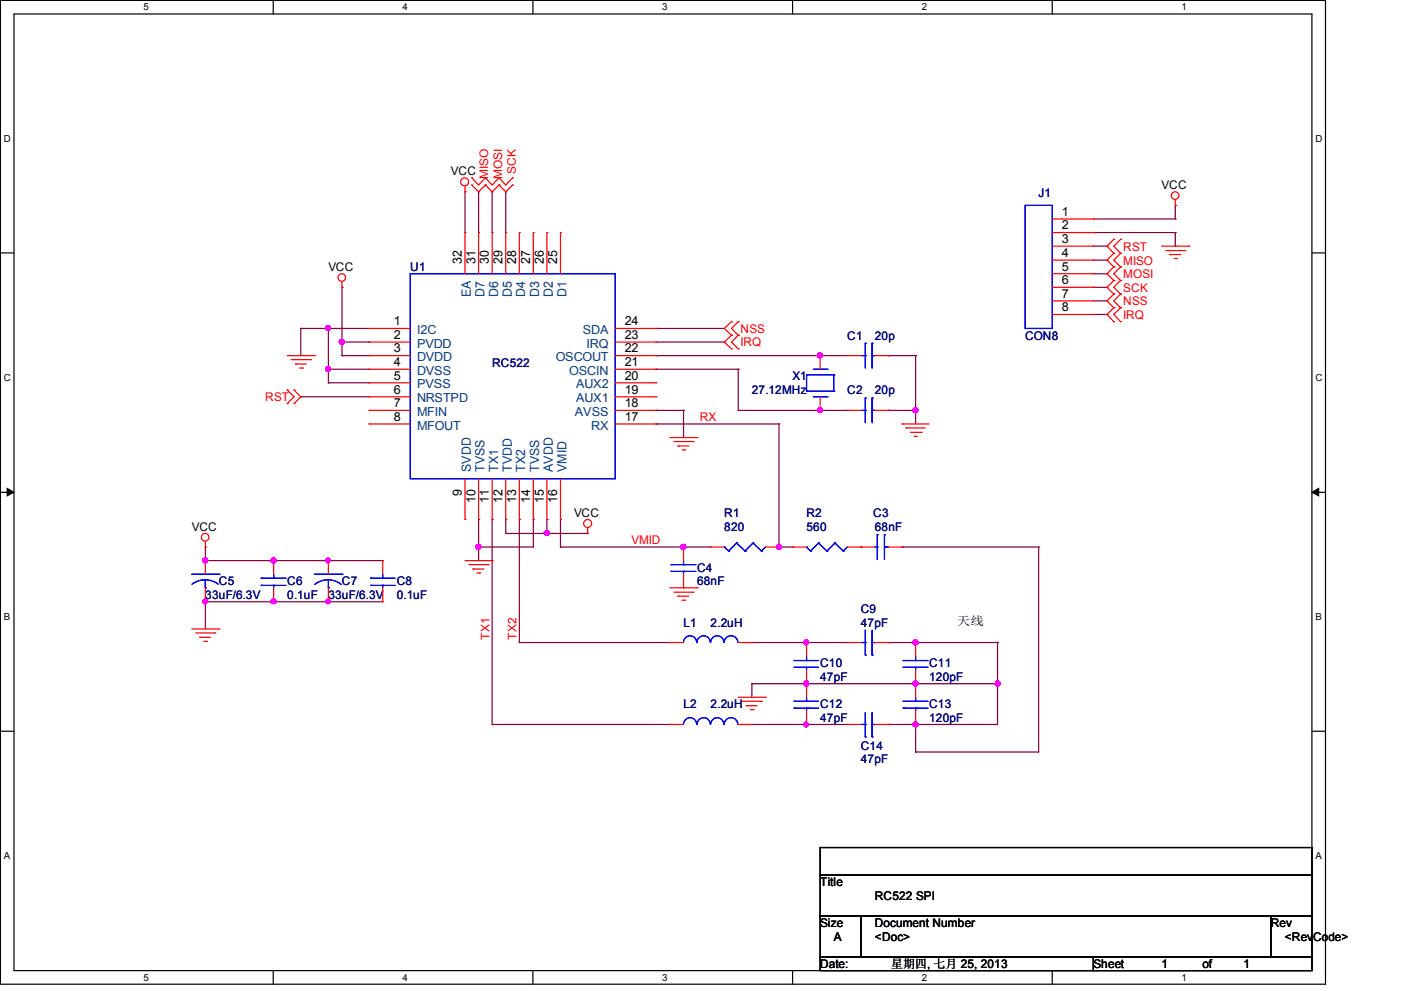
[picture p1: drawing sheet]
<svg xmlns="http://www.w3.org/2000/svg" width="297mm" height="210mm" viewBox="0 0 297 210" stroke-linecap="round" stroke-linejoin="round" font-family="sans-serif">
<path d="M.1 .1h280.8v208.4h-280.8zM3 3h275v202.7h-275z" fill="none" stroke="#000" stroke-width=".25"/>
<g fill="#fff">
<path d="M30.4 .4h1.1v2.3h-1.1z"/>
<path d="M30.4 206h1.1v2.3h-1.1z"/>
</g>
<path d="M57.9 .1v2.9M57.9 205.7v2.8" fill="none" stroke="#000" stroke-width=".25"/>
<g fill="#fff">
<path d="M85.3 .4h1.1v2.3h-1.1z"/>
<path d="M85.3 206h1.1v2.3h-1.1z"/>
</g>
<path d="M112.9 .1v2.9M112.9 205.7v2.8" fill="none" stroke="#000" stroke-width=".25"/>
<g fill="#fff">
<path d="M140.4 .4h1.1v2.3h-1.1z"/>
<path d="M140.4 206h1.1v2.3h-1.1z"/>
</g>
<path d="M168 .1v2.9M168 205.7v2.8" fill="none" stroke="#000" stroke-width=".25"/>
<g fill="#fff">
<path d="M195.4 .4h1.1v2.3h-1.1z"/>
<path d="M195.4 206h1.1v2.3h-1.1z"/>
</g>
<path d="M223 .1v2.9M223 205.7v2.8" fill="none" stroke="#000" stroke-width=".25"/>
<g fill="#fff">
<path d="M250.4 .4h1.1v2.3h-1.1z"/>
<path d="M250.4 206h1.1v2.3h-1.1z"/>
<path d="M.8 28.3h1.5v2.3h-1.5z"/>
<path d="M278.8 28.3h1.4v2.3h-1.4z"/>
<path d="M.8 78.9h1.5v2.3h-1.5z"/>
<path d="M278.8 78.9h1.4v2.3h-1.4z"/>
</g>
<path d="M.1 53.6h2.9M278 53.6h2.9" fill="none" stroke="#000" stroke-width=".25"/>
<g fill="#fff">
<path d="M.8 129.6h1.4v2.3h-1.4z"/>
<path d="M278.8 129.6h1.4v2.3h-1.4z"/>
</g>
<path d="M.1 104.3h2.9M278 104.3h2.9" fill="none" stroke="#000" stroke-width=".25"/>
<path d="M1.5 103.5l1.5 .8-1.5 .8zM278 104.3l1.5-.8v1.6z" fill="#000" stroke="#000" stroke-width=".21"/>
<g fill="#fff">
<path d="M.8 180.3h1.3v2.2h-1.3z"/>
<path d="M278.8 180.3h1.3v2.2h-1.3z"/>
</g>
<path d="M.1 154.9h2.9M278 154.9h2.9M173.8 179.6h104.2v5.8h-104.2zM173.8 185.4h104.2v8.7h-104.2zM173.8 194.1h8.7v8.7h-8.7zM182.5 194.1h86.8v8.7h-86.8zM269.3 194.1h8.7v8.7h-8.7zM173.8 202.8h57.9v2.9h-57.9zM231.7 202.8h46.3v2.9h-46.3z" fill="none" stroke="#000" stroke-width=".25"/>
<g fill="none" stroke="#800040" stroke-width=".25">
<path d="M98.6 40.6h.1M98.6 40.6v8.7M101.4 40.6h.1M101.4 40.6v8.7M104.3 40.6h.1M104.3 40.6v8.7M107.2 40.6h.1M107.2 40.6v8.7M231.7 46.4h17.4M231.7 49.3h17.4M231.7 52.2h2.9M231.7 55.1h2.9"/>
<path d="M231.7 58h2.9M234.6 52.2h.1M234.6 55.1h.1M234.6 58h.1M249.1 46.4h.1M249.1 49.3h.1M249.1 43.5h.1M249.1 52.2h.1M249.1 43.5v2.9M249.1 49.3v2.9M63.8 69.6h.1M63.8 69.6h14.4"/>
<path d="M63.8 69.6v5.8M69.6 69.6h.1M69.6 78.2h.1M69.6 78.2h8.6M69.6 69.6v11.5M72.5 75.4h.1M72.5 72.5h.1M72.5 60.9h.1M72.5 75.4h5.7M72.5 60.9v14.5M72.5 72.5h5.7M139 78.2h.1"/>
<path d="M139 69.6h.1M139 75.4h.1M139 75.4h40.6M139 78.2h17.5M139 69.6h14.5M139 72.5h14.5M153.5 72.5h.1M156.5 78.2h.1M156.5 78.2v8.8M173.8 75.4h.1M188.3 75.4h.1M188.3 75.4h5.8"/>
<path d="M194.1 75.4h.1M194.1 75.4v14.4M231.7 60.9h2.9M231.7 63.8h2.9M231.7 66.6h2.9M234.6 60.9h.1M234.6 63.8h.1M234.6 66.6h.1M63.8 84.1h.1M63.8 84.1h14.4M69.6 81.1h.1M69.6 81.1h8.6"/>
<path d="M139 89.8h.1M139 87h.1M139 87h5.9M139 89.8h26.1M144.9 87h.1M144.9 87v5.7M156.5 87h.1M156.5 87h23.1M165.1 89.8h.1M165.1 89.8v26.1M173.8 87h.1M188.3 87h.1"/>
<path d="M188.3 87h5.8M194.1 87h.1M43.5 118.8h.1M43.5 115.9h.1M43.5 115.9v2.9M43.5 118.8h37.6M58 118.8h.1M69.6 118.8h.1M101.4 110.1h.1M101.4 115.9h.1M101.4 110.1v8.7M104.3 110.1h.1"/>
<path d="M104.3 110.1v43.4M107.2 110.1h.1M107.2 113h.1M107.2 110.1v2.9M107.2 113h17.3M110.1 110.1h.1M110.1 110.1v26M113 110.1h.1M113 110.1v5.8h-11.6M115.9 113h.1M115.9 110.1h.1M115.9 110.1v2.9"/>
<path d="M118.8 115.9h.1M118.8 110.1h.1M118.8 115.9h31.8M118.8 110.1v5.8M144.9 115.9h.1M165.1 115.9h.1M165.1 115.9h2.9M191.2 115.9h.1M191.2 115.9h28.9M220.1 115.9h.1M220.1 115.9v43.4h-26M43.5 127.5h.1"/>
<path d="M43.5 127.5v5.8M43.5 127.5h37.6M58 127.5h.1M69.6 127.5h.1M110.1 136.1h.1M110.1 136.1h31.9M159.3 136.1h.1M159.3 136.1h20.3M170.9 136.1h.1M188.3 136.1h.1M188.3 136.1h23.1M194.1 136.1h.1"/>
<path d="M211.4 136.1h.1M211.4 136.1v17.4h-23.1M104.3 153.5h.1M104.3 153.5h37.7M159.3 144.9h.1M159.3 153.5h.1M159.3 153.5h20.3M159.3 144.9v2.8M159.3 144.9h52.1M170.9 153.5h.1M170.9 144.9h.1M188.3 153.5h.1"/>
<path d="M194.1 153.5h.1M194.1 144.9h.1M194.1 159.3h.1M194.1 153.5v5.8M211.4 144.9h.1"/>
</g>
<g fill="#f0f" stroke="#f0f" stroke-width=".25">
<circle cx="173.8" cy="75.3" r=".55"/>
<circle cx="144.8" cy="115.9" r=".55"/>
<circle cx="194" cy="86.9" r=".55"/>
<circle cx="58" cy="127.4" r=".53"/>
<circle cx="43.5" cy="127.4" r=".53"/>
<circle cx="69.5" cy="69.5" r=".51"/>
<circle cx="69.5" cy="78.2" r=".53"/>
<circle cx="72.4" cy="72.4" r=".55"/>
<circle cx="69.5" cy="118.7" r=".53"/>
<circle cx="69.5" cy="127.4" r=".51"/>
<circle cx="101.4" cy="115.9" r=".55"/>
<circle cx="115.9" cy="112.9" r=".53"/>
<circle cx="170.8" cy="144.8" r=".53"/>
<circle cx="170.9" cy="153.5" r=".51"/>
<circle cx="43.5" cy="118.7" r=".55"/>
<circle cx="58" cy="118.7" r=".55"/>
<circle cx="165.1" cy="115.9" r=".55"/>
<circle cx="170.8" cy="136.1" r=".53"/>
<circle cx="194" cy="153.5" r=".53"/>
<circle cx="211.4" cy="144.8" r=".53"/>
<circle cx="194" cy="144.8" r=".55"/>
<circle cx="194" cy="136.1" r=".55"/>
<circle cx="173.8" cy="86.9" r=".55"/>
</g>
<g fill="none" stroke="#f00" stroke-width=".25">
<path d="M98.6 39.5v1.1M100 39.2h.1M100 37.7h.1M100 39.2l1.4 1.4 1.5-1.4M100 37.7l1.4 1.5 1.5-1.5M102.9 39.2h.1M102.9 37.7h.1M102.9 39.2l1.4 1.4 1.4-1.4M102.9 37.7l1.4 1.5 1.4-1.5M105.7 39.2h.1M105.7 37.7h.1M105.7 39.2l1.5 1.4 1.4-1.4"/>
<path d="M105.7 37.7l1.5 1.5 1.4-1.5M108.6 39.2h.1M108.6 37.7h.1M72.5 59.7v1.2M98.6 40.6h.1M98.6 49.3h.1M98.6 49.3v8.7M101.4 49.3h.1M101.4 49.3v8.7M104.3 49.3h.1M104.3 49.3v8.7M107.2 49.3h.1"/>
<path d="M107.2 49.3v8.7M110.1 49.3h.1M110.1 49.3v8.7M113 49.3h.1M113 49.3v8.7M115.9 49.3h.1M115.9 49.3v8.7M118.8 49.3h.1M118.8 49.3v8.7M223 52.2h8.7M223 46.4h8.7M223 49.3h8.7"/>
<path d="M223 55.1h8.7M223 58h8.7M231.7 46.4h.1M231.7 49.3h.1M231.7 52.2h.1M231.7 55.1h.1M231.7 58h.1M236.1 50.7h.1M236.1 53.7h.1M236.1 56.6h.1M236.1 59.4h.1M236.1 50.7l-1.5 1.5 1.5 1.5"/>
<path d="M236.1 53.7l-1.5 1.4 1.5 1.5M236.1 56.6l-1.5 1.4 1.5 1.4M236.1 59.4l-1.5 1.5 1.5 1.4M237.5 53.7h.1M237.5 50.7h.1M237.5 56.6h.1M237.5 59.4h.1M237.5 50.7l-1.4 1.5 1.4 1.5M237.5 53.7l-1.4 1.4 1.4 1.5M237.5 56.6l-1.4 1.4 1.4 1.4M237.5 59.4l-1.4 1.5 1.4 1.4M246.2 52.2h5.8"/>
<path d="M247.1 53.1h4M247.9 53.9h.1M247.9 53.9h2.4M248.8 54.8h.5M249.1 43.5h.1M249.1 42.3v1.2M249.3 54.8h.1M251.1 53.1h.1M252 52.2h.1M60.9 75.4h5.7M61.7 76.2h4.1M62.7 77.1h.1"/>
<path d="M62.7 77.1h2.2M63.5 78h.6M64.1 78h.1M65.8 76.2h.1M66.6 75.4h.1M72.5 60.9h.1M78.2 69.6h.1M78.2 72.5h.1M78.2 75.4h.1M78.2 78.2h.1M78.2 75.4h8.8M78.2 69.6h8.8"/>
<path d="M78.2 72.5h8.8M78.2 78.2h8.8M130.4 75.4h8.6M130.4 69.6h8.6M130.4 72.5h8.6M130.4 78.2h8.6M139 78.2h.1M139 75.4h.1M139 72.5h.1M139 69.6h.1M155 68.2h.1M155 71h.1"/>
<path d="M155 73.9h.1M155 68.2l-1.5 1.4 1.5 1.4M155 71l-1.5 1.5 1.5 1.4M156.5 71h.1M156.5 68.2h.1M156.5 73.9h.1M156.5 68.2l-1.5 1.4 1.5 1.4M156.5 71l-1.5 1.5 1.5 1.4M173.8 75.4h.1M173.8 75.4v2.8M179.6 75.4h.1M179.6 75.4h2.9"/>
<path d="M185.4 75.4h2.9M188.3 75.4h.1M223 60.9h8.7M223 63.8h8.7M223 66.6h8.7M231.7 60.9h.1M231.7 63.8h.1M231.7 66.6h.1M236.1 62.3h.1M236.1 65.2h.1M236.1 68.2h.1M236.1 62.3l-1.5 1.5 1.5 1.4"/>
<path d="M236.1 65.2l-1.5 1.4 1.5 1.6M237.5 62.3h.1M237.5 65.2h.1M237.5 68.2h.1M237.5 62.3l-1.4 1.5 1.4 1.4M237.5 65.2l-1.4 1.4 1.4 1.6M60.9 85.5h.1M60.9 82.6h.1M60.9 82.6l1.4 1.5-1.4 1.4M62.3 82.6h.1M62.3 85.5h.1M62.3 82.6l1.5 1.5-1.5 1.4"/>
<path d="M78.2 81.1h.1M78.2 84.1h.1M78.2 87h.1M78.2 89.8h.1M78.2 89.8h8.8M78.2 87h8.8M78.2 81.1h8.8M78.2 84.1h8.8M130.4 89.8h8.6M130.4 87h8.6M130.4 81.1h8.6M130.4 84.1h8.6"/>
<path d="M139 89.8h.1M139 87h.1M139 84.1h.1M139 81.1h.1M142 92.7h5.7M142.8 93.6h4.1M143.7 94.5h.1M143.7 94.5h2.3M144.5 95.3h.6M145.1 95.3h.1M146.9 93.6h.1M147.7 92.7h.1"/>
<path d="M173.8 87h.1M173.8 84.1v2.9M179.6 87h.1M179.6 87h2.9M185.4 87h2.9M188.3 87h.1M191.2 89.8h.1M191.2 89.8h5.7M192 90.7h.1M192 90.7h4.1M193 91.6h2.2M193.8 92.5h.1"/>
<path d="M193.8 92.5h.6M195.2 91.6h.1M43.5 115.9h.1M43.5 118.8h.1M43.5 114.7v1.2M43.5 118.8v2.9M58 118.8h.1M58 118.8v2.9M69.6 118.8h.1M69.6 118.8v2.9M81.1 118.8h.1M81.1 118.8v2.9"/>
<path d="M98.6 110.1h.1M98.6 101.4v8.7M98.6 118.8h5.7M99.4 119.6h4.1M101.4 110.1h.1M101.4 101.4v8.7M103.5 119.6h.1M104.3 118.8h.1M104.3 110.1h.1M104.3 101.4v8.7M107.2 110.1h.1M107.2 101.4v8.7"/>
<path d="M110.1 110.1h.1M110.1 101.4v8.7M113 110.1h.1M113 101.4v8.7M115.9 110.1h.1M115.9 101.4v8.7M118.8 110.1h.1M118.8 101.4v8.7M124.5 113h.1M124.5 111.8v1.2M144.9 115.9h.1M144.9 115.9v2.9"/>
<path d="M150.6 115.9h.1M150.6 115.9h2.9M162.2 115.9h2.9M165.1 115.9h.1M168 115.9h.1M168 115.9h2.9M179.6 115.9h5.8M182.5 115.9h.1M188.3 115.9h2.9M191.2 115.9h.1M40.6 133.3h5.8M41.5 134.1h4.1"/>
<path d="M42.3 135h.1M42.3 135h2.3M43.2 135.9h.6M43.5 127.5h.1M43.5 124.5v3M43.8 135.9h.1M45.6 134.1h.1M46.4 133.3h.1M58 127.5h.1M58 124.5v3M69.6 127.5h.1M69.6 124.5v3"/>
<path d="M81.1 127.5h.1M81.1 124.5v3M100.2 120.6h.1M100.2 120.6h2.3M101.1 121.4h.6M101.7 121.4h.1M142 136.1h.1M142 124.5h5.7M142 136.1h2.9M142.8 125.5h4.1M143.7 126.3h.1M143.7 126.3h2.3"/>
<path d="M144.5 127.2h.6M144.9 124.5h.1M144.9 121.7v2.8M145.1 127.2h.1M146.9 125.5h.1M147.7 124.5h.1M156.5 136.1h2.8M159.3 136.1h.1M170.9 136.1h.1M170.9 136.1v2.9M179.6 136.1h.1M179.6 136.1h2.9"/>
<path d="M185.4 136.1h2.9M188.3 136.1h.1M194.1 136.1h.1M194.1 136.1v2.9M142 153.5h.1M142 153.5h2.9M156.5 147.7h5.7M156.5 153.5h2.8M157.3 148.6h4.1M158.2 149.5h.1M158.2 149.5h2.2M159 150.4h.6"/>
<path d="M159.3 153.5h.1M159.6 150.4h.1M161.4 148.6h.1M162.2 147.7h.1M170.9 153.5h.1M170.9 144.9h.1M170.9 142v5.7M170.9 150.6v2.9M179.6 153.5h.1M179.6 153.5h2.9M185.4 153.5h2.9M188.3 153.5h.1"/>
<path d="M194.1 144.9h.1M194.1 153.5h.1M194.1 142v5.7M194.1 150.6v2.9"/>
<circle cx="98.5" cy="38.5" r=".85"/>
<circle cx="72.4" cy="58.8" r=".8"/>
<circle cx="249" cy="41.4" r=".8"/>
<circle cx="43.5" cy="113.8" r=".8"/>
<circle cx="124.5" cy="110.9" r=".85"/>
</g>
<g fill="none" stroke="#00f" stroke-width=".25">
<path d="M87 58h43.4v43.4h-43.4zM217.3 43.5h5.7v26.1h-5.7zM170.9 79.4h.1M170.9 79.4v3.5M170.9 79.4h5.8M172.4 78.2h2.9M175.3 78.2h.1M176.7 79.4h.1M176.7 79.4v3.5M182.5 75.4h.9M183.4 72.7h.1M183.4 75.4h.1"/>
<path d="M183.4 72.7v5.3M184.8 75.4h.1M184.8 72.7h.1M184.8 72.7v5.3M184.8 75.4h.6M170.9 82.9h.1M170.9 82.9h5.8M172.4 84.1h2.9M175.3 84.1h.1M176.7 82.9h.1M182.5 87h.9M183.4 84.3h.1"/>
<path d="M183.4 87h.1M183.4 84.3v5.3M184.8 87h.1M184.8 84.3h.1M184.8 87h.6M184.8 84.3v5.3M142.2 119.6h.1M142.2 119.6h5.3M144.9 119.6h.1M144.9 118.8v.8M153.5 115.9h.1M153.5 115.9l.9 .9"/>
<path d="M154.4 116.8h.1M156.1 115.1h.1M156.1 115.1l1.8 1.7M156.1 115.1l-1.7 1.7M157.9 116.8h.1M159.6 115.1h.1M159.6 115.1l1.8 1.7M159.6 115.1l-1.7 1.7M161.4 116.8h.1M162.2 115.9l-.8 .9M170.9 115.9h.1M170.9 115.9l.9 .9"/>
<path d="M171.8 116.8h.1M173.5 115.1h.1M173.5 115.1l1.8 1.7M173.5 115.1l-1.7 1.7M175.3 116.8h.1M177 115.1h.1M177 115.1l1.7 1.7M177 115.1l-1.7 1.7M178.7 116.8h.1M179.6 115.9l-.9 .9M185.4 115.9h.5M185.9 115.9h.1"/>
<path d="M185.9 113.3h.1M185.9 113.3v5.2M187.5 113.3h.1M187.5 115.9h.1M187.5 115.9h.8M187.5 113.3v5.2M40.6 121.7h5.8M43.5 122.9l1.4 .2 1.4 .7M43.5 122.9l-1.5 .2-1.3 .7M43.5 124.5h.1M43.5 122.9v1.6M46.4 121.7h.1"/>
<path d="M55.4 122.5h.1M55.4 124h.1M55.4 122.5h5.2M55.4 124h5.2M58 124h.1M58 122.5h.1M58 121.7v.8M58 124v.5M66.6 121.7h5.9M66.7 123.8l1.3-.7 1.5-.2 1.5 .2 1.3 .7M69.6 124.5h.1M69.6 122.9v1.6"/>
<path d="M72.5 121.7h.1M78.6 122.5h.1M78.6 124h.1M78.6 122.5h5.1M78.6 124h5.1M81.1 124h.1M81.1 122.5h.1M81.1 121.7v.8M81.1 124v.5M142.2 121.1h.1M142.2 121.1h5.3M144.9 121.1h.1"/>
<path d="M144.9 136.1a1.4 1.4 0 0 1 1.4-1.4 1.4 1.4 0 0 1 1.4 1.4M144.9 121.1v.6M147.7 136.1a1.4 1.4 0 0 1 1.4-1.4 1.4 1.4 0 0 1 1.4 1.4M150.6 136.1a1.4 1.4 0 0 1 1.4-1.4 1.4 1.4 0 0 1 1.4 1.4M153.5 136.1a1.44 1.44 0 0 1 1.4-1.4 1.44 1.44 0 0 1 1.5 1.4M168.3 140h.1M168.3 140h5.2M170.9 140h.1M170.9 139v1M182.5 136.1h.9M183.4 138.8h.1M183.4 136.1h.1"/>
<path d="M183.4 133.5v5.3M184.8 136.1h.1M184.8 138.8h.1M184.8 133.5v5.3M184.8 136.1h.6M191.4 140h.1M191.4 140h5.3M194.1 140h.1M194.1 139v1M144.9 153.5a1.4 1.4 0 0 1 1.4-1.4 1.4 1.4 0 0 1 1.4 1.4M147.7 153.5a1.4 1.4 0 0 1 1.4-1.4 1.4 1.4 0 0 1 1.4 1.4M150.6 153.5a1.4 1.4 0 0 1 1.4-1.4 1.4 1.4 0 0 1 1.4 1.4"/>
<path d="M153.5 153.5a1.44 1.44 0 0 1 1.4-1.4 1.44 1.44 0 0 1 1.5 1.4M168.3 148.6h.1M168.3 150h.1M168.3 141.4h.1M168.3 148.6h5.2M168.3 150h5.2M168.3 141.4h5.2M170.9 150h.1M170.9 148.6h.1M170.9 141.4h.1M170.9 141.4v.6M170.9 147.7v.9"/>
<path d="M170.9 150v.6M182.5 153.5h.9M183.4 156.1h.1M183.4 153.5h.1M183.4 151v5.1M184.8 153.5h.1M184.8 156.1h.1M184.8 151v5.1M184.8 153.5h.6M191.4 141.4h.1M191.4 148.6h.1M191.4 150h.1"/>
<path d="M191.4 148.6h5.3M191.4 150h5.3M191.4 141.4h5.3M194.1 141.4h.1M194.1 150h.1M194.1 148.6h.1M194.1 141.4v.6M194.1 147.7v.9M194.1 150v.6"/>
</g>
<g font-size="2.7">
<text x="97.9" y="56" transform="rotate(-90 97.9 56)">32</text>
<text x="100.8" y="56" transform="rotate(-90 100.8 56)">31</text>
<text x="103.6" y="56" transform="rotate(-90 103.6 56)">30</text>
<text x="106.5" y="56" transform="rotate(-90 106.5 56)">29</text>
<text x="109.4" y="56" transform="rotate(-90 109.4 56)">28</text>
<text x="112.4" y="56" transform="rotate(-90 112.4 56)">27</text>
<text x="115.2" y="56" transform="rotate(-90 115.2 56)">26</text>
<text x="118.1" y="56" transform="rotate(-90 118.1 56)">25</text>
<text x="97.9" y="105" transform="rotate(-90 97.9 105)">9</text>
<text x="100.8" y="106.5" transform="rotate(-90 100.8 106.5)">10</text>
<text x="103.6" y="106.5" transform="rotate(-90 103.6 106.5)">11</text>
<text x="106.5" y="106.5" transform="rotate(-90 106.5 106.5)">12</text>
<text x="109.4" y="106.5" transform="rotate(-90 109.4 106.5)">13</text>
<text x="112.4" y="106.5" transform="rotate(-90 112.4 106.5)">14</text>
<text x="115.2" y="106.5" transform="rotate(-90 115.2 106.5)">15</text>
<text x="118.1" y="106.5" transform="rotate(-90 118.1 106.5)">16</text>
</g>
<g font-size="2.7" fill="#004080">
<text x="99.8" y="63" transform="rotate(-90 99.8 63)">EA</text>
<text x="102.7" y="62.9" transform="rotate(-90 102.7 62.9)">D7</text>
<text x="105.6" y="62.9" transform="rotate(-90 105.6 62.9)">D6</text>
<text x="108.5" y="62.9" transform="rotate(-90 108.5 62.9)">D5</text>
<text x="111.3" y="62.9" transform="rotate(-90 111.3 62.9)">D4</text>
<text x="114.3" y="62.9" transform="rotate(-90 114.3 62.9)">D3</text>
<text x="117.2" y="62.9" transform="rotate(-90 117.2 62.9)">D2</text>
<text x="120.1" y="62.9" transform="rotate(-90 120.1 62.9)">D1</text>
<text x="99.8" y="100" transform="rotate(-90 99.8 100)">SVDD</text>
<text x="102.7" y="100" transform="rotate(-90 102.7 100)">TVSS</text>
<text x="105.6" y="100" transform="rotate(-90 105.6 100)">TX1</text>
<text x="108.5" y="100" transform="rotate(-90 108.5 100)">TVDD</text>
<text x="111.3" y="100" transform="rotate(-90 111.3 100)">TX2</text>
<text x="114.3" y="100" transform="rotate(-90 114.3 100)">TVSS</text>
<text x="117.2" y="100" transform="rotate(-90 117.2 100)">AVDD</text>
<text x="120.1" y="100" transform="rotate(-90 120.1 100)">VMID</text>
</g>
<g font-size="2.6">
<text x="225" y="45.7">1</text>
<text x="225" y="48.6">2</text>
<text x="225" y="51.5">3</text>
<text x="225" y="54.4">4</text>
<text x="225" y="57.3">5</text>
<text x="225" y="60.2">6</text>
<text x="225" y="63.1">7</text>
<text x="225" y="66">8</text>
<text x="83.5" y="68.9">1</text>
<text x="83.5" y="71.8">2</text>
<text x="132.4" y="71.8">23</text>
<text x="132.4" y="68.9">24</text>
<text x="83.5" y="74.7">3</text>
<text x="83.5" y="77.6">4</text>
<text x="132.4" y="74.7">22</text>
<text x="132.4" y="77.6">21</text>
<text x="83.5" y="80.4">5</text>
<text x="83.5" y="83.4">6</text>
<text x="132.4" y="83.4">19</text>
<text x="132.4" y="80.4">20</text>
<text x="83.5" y="86.3">7</text>
<text x="83.5" y="89.2">8</text>
<text x="132.4" y="89.2">17</text>
<text x="132.4" y="86.3">18</text>
</g>
<g font-size="2.6" fill="#004080">
<text x="88.4" y="70.8">I2C</text>
<text x="123.5" y="70.8">SDA</text>
<text x="88.4" y="73.7">PVDD</text>
<text x="88.4" y="76.5">DVDD</text>
<text x="117.8" y="76.5">OSCOUT</text>
<text x="124.3" y="73.7">IRQ</text>
<text x="88.4" y="79.4">DVSS</text>
<text x="88.4" y="82.3">PVSS</text>
<text x="120.6" y="79.4">OSCIN</text>
<text x="122.1" y="82.3">AUX2</text>
<text x="88.4" y="85.3">NRSTPD</text>
<text x="88.4" y="88.1">MFIN</text>
<text x="121.8" y="88.1">AVSS</text>
<text x="122.1" y="85.3">AUX1</text>
<text x="88.4" y="91">MFOUT</text>
<text x="125.3" y="91">RX</text>
</g>
<g font-size="2.5">
<text x="95.6" y="37.2">VCC</text>
<text x="246.2" y="40">VCC</text>
<text x="69.6" y="57.5">VCC</text>
<text x="40.6" y="112.4">VCC</text>
<text x="121.7" y="109.6">VCC</text>
<text x="202.8" y="132.5">天线</text>
<text x="173.8" y="187.8">Title</text>
<text x="185.4" y="190.7">RC522 SPI</text>
<text x="173.8" y="196.4">Size</text>
<text x="185.4" y="196.4">Document Number</text>
<text x="269.3" y="196.4">Rev</text>
<text x="176.7" y="199.3">A</text>
<text x="185.4" y="199.3">&lt;Doc&gt;</text>
<text x="272.3" y="199.3">&lt;RevCode&gt;</text>
<text x="173.8" y="205.1">Date:</text>
<text x="188.9" y="205.1">星期四, 七月 25, 2013</text>
<text x="231.7" y="205.1">Sheet</text>
<text x="246.2" y="205.1">1</text>
<text x="254.8" y="205.1">of</text>
<text x="263.6" y="205.1">1</text>
</g>
<g font-size="2.5" fill="#f00">
<text x="103.5" y="38" transform="rotate(-90 103.5 38)">MISO</text>
<text x="106.4" y="38" transform="rotate(-90 106.4 38)">MOSI</text>
<text x="109.3" y="36.8" transform="rotate(-90 109.3 36.8)">SCK</text>
<text x="238.1" y="53.1">RST</text>
<text x="238.1" y="56">MISO</text>
<text x="238.1" y="58.9">MOSI</text>
<text x="238.1" y="61.8">SCK</text>
<text x="238.1" y="64.7">NSS</text>
<text x="157" y="70.5">NSS</text>
<text x="238.1" y="67.6">IRQ</text>
<text x="157" y="73.4">IRQ</text>
<text x="56.2" y="85">RST</text>
<text x="148.3" y="89.2">RX</text>
<text x="133.9" y="115.3">VMID</text>
<text x="103.7" y="135.6" transform="rotate(-90 103.7 135.6)">TX1</text>
<text x="109.5" y="135.6" transform="rotate(-90 109.5 135.6)">TX2</text>
</g>
<g font-size="2.5" fill="#000080">
<text x="220.1" y="41.8">J1</text>
<text x="86.9" y="57.5">U1</text>
<text x="179.6" y="72">C1</text>
<text x="185.4" y="72">20p</text>
<text x="217.2" y="72">CON8</text>
<text x="104.3" y="77.7">RC522</text>
<text x="159.3" y="83.5">27.12MHz</text>
<text x="168" y="80.6">X1</text>
<text x="179.6" y="83.5">C2</text>
<text x="185.4" y="83.5">20p</text>
<text x="153.5" y="109.6">R1</text>
<text x="153.5" y="112.4">820</text>
<text x="170.9" y="109.6">R2</text>
<text x="170.9" y="112.4">560</text>
<text x="185.1" y="109.6">C3</text>
<text x="185.4" y="112.4">68nF</text>
<text x="46.4" y="124">C5</text>
<text x="60.9" y="124">C6</text>
<text x="72.5" y="124">C7</text>
<text x="84.1" y="124">C8</text>
<text x="147.7" y="121.2">C4</text>
<text x="147.7" y="124">68nF</text>
<text x="43.5" y="126.9">33uF/6.3V</text>
<text x="60.9" y="126.9">0.1uF</text>
<text x="69.6" y="126.9">33uF/6.3V</text>
<text x="84.1" y="126.9">0.1uF</text>
<text x="182.4" y="129.9">C9</text>
<text x="144.9" y="132.8">L1</text>
<text x="150.6" y="132.8">2.2uH</text>
<text x="182.4" y="132.8">47pF</text>
<text x="173.8" y="141.4">C10</text>
<text x="196.9" y="141.4">C11</text>
<text x="173.8" y="144.4">47pF</text>
<text x="196.9" y="144.4">120pF</text>
<text x="144.9" y="150.1">L2</text>
<text x="150.6" y="150.1">2.2uH</text>
<text x="173.8" y="150.1">C12</text>
<text x="173.8" y="153">47pF</text>
<text x="196.9" y="150.1">C13</text>
<text x="196.9" y="153">120pF</text>
<text x="182.4" y="158.8">C14</text>
<text x="182.4" y="161.7">47pF</text>
</g>
<g font-size="2">
<text x="30.4" y="2.2">5</text>
<text x="85.3" y="2.2">4</text>
<text x="140.4" y="2.2">3</text>
<text x="195.4" y="2.2">2</text>
<text x="250.4" y="2.2">1</text>
<text x=".8" y="30.1">D</text>
<text x="278.8" y="30.1">D</text>
<text x=".8" y="80.7">C</text>
<text x="278.8" y="80.7">C</text>
<text x=".8" y="131.4">B</text>
<text x="278.8" y="131.4">B</text>
<text x=".8" y="182">A</text>
<text x="278.8" y="182">A</text>
<text x="30.4" y="207.8">5</text>
<text x="85.3" y="207.8">4</text>
<text x="140.4" y="207.8">3</text>
<text x="195.4" y="207.8">2</text>
<text x="250.4" y="207.8">1</text>
</g>
</svg>
